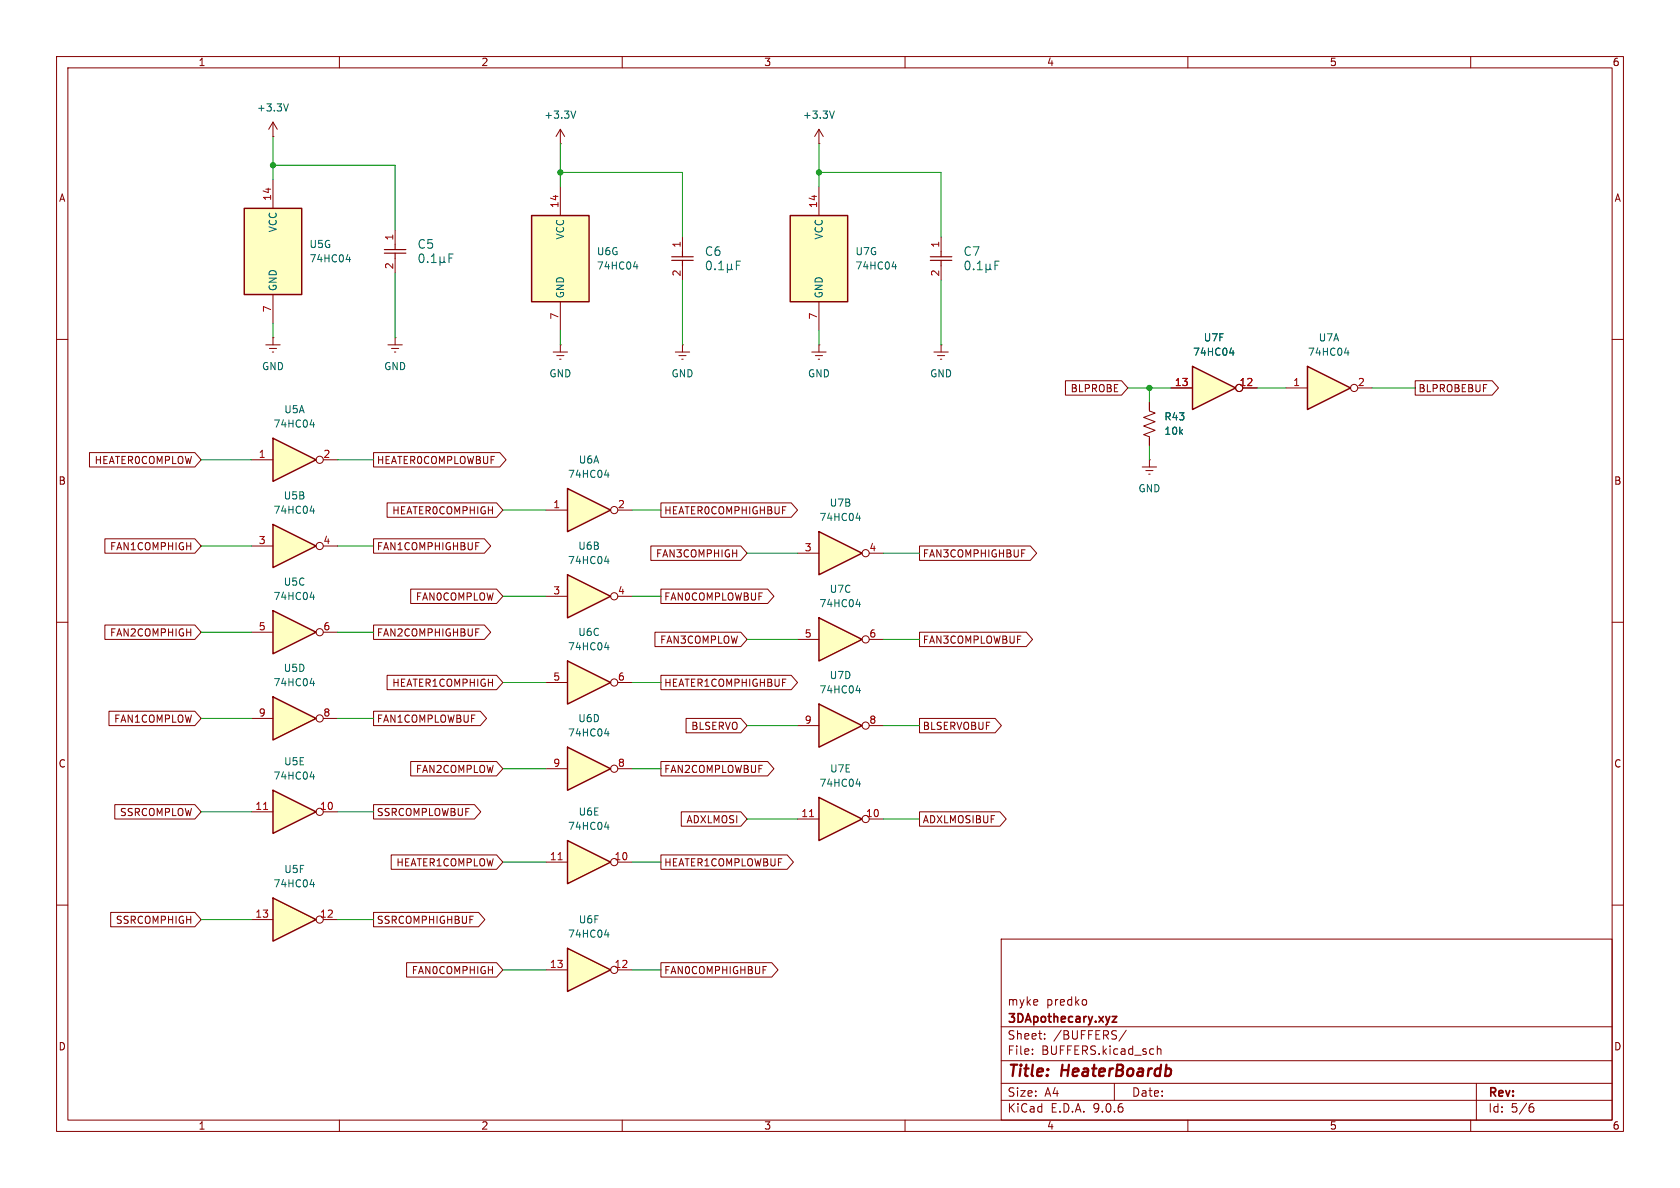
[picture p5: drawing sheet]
<svg xmlns="http://www.w3.org/2000/svg" width="297mm" height="210mm" viewBox="0 0 297 210" stroke-linecap="round" stroke-linejoin="round" font-family="sans-serif">
<g fill="none" stroke="#840000" stroke-width=".18">
<path d="M10 10h277v190h-277zM12 12h273v186h-273zM60 10v2M110 10v2M160 10v2M210 10v2M260 10v2M99.1 25.4h.1M99.1 22.9l-.8 1.2M99.1 22.9l.7 1.2M99.1 22.9v2.5M10 60h2"/>
<path d="M285 60h2M201.9 82.6h2.6M202.6 83.2h1.2M203.1 83.8h.2M203.2 81.3h.1M203.2 81.3v1.3M10 110h2M285 110h2M10 160h2M177 166h108v32h-108zM192 176.8l.1 .2v.4l-.1 .2M285 160h2"/>
<path d="M60 198v2M110 198v2M160 198v2M177 194.5h108M177 191.5h108M177 187.5h108M177 181.5h108M182.5 186.3v.1M182.5 185.5v.1M184.7 183.6v.1M184.7 182.8v.1M197 191.5v3"/>
<path d="M199.1 182.1l-1.3 2M204.6 184.9v1.5M204.6 185.5l.2-.1 .4 .1v.9M210 198v2M260 198v2M261 191.5v6.5M270.6 195.7h.4l.2 .3-.1 .5-.5 .1M271 195.1l-.4 .1"/>
</g>
<path d="M196.6 179.7h.8l-.8 1h.8" fill="none" stroke="#840000" stroke-width=".3"/>
<path d="M101.8 19.6l-.4 1.3" fill="none" stroke="#006464" stroke-width=".18"/>
<path d="M231.1 64.8l7.7 3.8-7.7 3.8z" fill="#ffffc2"/>
<path d="M231.1 64.8l7.7 3.8-7.7 3.8z" fill="none" stroke="#840000" stroke-width=".25"/>
<g fill="none" stroke="#840000" stroke-width=".18">
<path d="M227.3 68.6h3.8M240 68.6h2.6"/>
<circle cx="239.4" cy="68.6" r=".63"/>
</g>
<path d="M237.7 62.4h.8M238.3 62v.8" fill="none" stroke="#006464" stroke-width=".18"/>
<path d="M210.8 64.8l7.6 3.8-7.6 3.8z" fill="#ffffc2"/>
<path d="M210.8 64.8l7.6 3.8-7.6 3.8z" fill="none" stroke="#840000" stroke-width=".25"/>
<g fill="none" stroke="#840000" stroke-width=".18">
<path d="M207 68.6h3.8M219.7 68.6h2.5"/>
<circle cx="219.1" cy="68.6" r=".63"/>
</g>
<path d="M217.4 62.4h.8M218 62v.8" fill="none" stroke="#006464" stroke-width=".18"/>
<path d="M100.3 116.8l7.6 3.9-7.6 3.8z" fill="#ffffc2"/>
<path d="M100.3 116.8l7.6 3.9-7.6 3.8z" fill="none" stroke="#840000" stroke-width=".25"/>
<g fill="none" stroke="#840000" stroke-width=".18">
<path d="M96.5 120.7h3.8M109.2 120.7h2.6"/>
<circle cx="108.6" cy="120.6" r=".63"/>
</g>
<path d="M106.9 114.5h.8M107.5 114v.9" fill="none" stroke="#006464" stroke-width=".18"/>
<path d="M100.3 132.1l7.6 3.8-7.6 3.8z" fill="#ffffc2"/>
<path d="M100.3 132.1l7.6 3.8-7.6 3.8z" fill="none" stroke="#840000" stroke-width=".25"/>
<g fill="none" stroke="#840000" stroke-width=".18">
<path d="M96.5 135.9h3.8M109.2 135.9h2.6"/>
<circle cx="108.6" cy="135.9" r=".63"/>
</g>
<path d="M106.9 129.7h.8M107.5 129.3v.8" fill="none" stroke="#006464" stroke-width=".18"/>
<path d="M100.3 101.6l7.6 3.8-7.6 3.8z" fill="#ffffc2"/>
<path d="M100.3 101.6l7.6 3.8-7.6 3.8z" fill="none" stroke="#840000" stroke-width=".25"/>
<g fill="none" stroke="#840000" stroke-width=".18">
<path d="M96.5 105.4h3.8M109.2 105.4h2.6"/>
<circle cx="108.6" cy="105.4" r=".63"/>
</g>
<path d="M106.9 99.2h.8M107.5 98.8v.8" fill="none" stroke="#006464" stroke-width=".18"/>
<path d="M144.8 109.2l7.6 3.8-7.6 3.8z" fill="#ffffc2"/>
<path d="M144.8 109.2l7.6 3.8-7.6 3.8z" fill="none" stroke="#840000" stroke-width=".25"/>
<g fill="none" stroke="#840000" stroke-width=".18">
<path d="M141 113h3.8M153.7 113h2.5"/>
<circle cx="153" cy="113" r=".63"/>
</g>
<path d="M151.3 106.8h.8M151.9 106.4v.9" fill="none" stroke="#006464" stroke-width=".18"/>
<path d="M144.8 124.5l7.6 3.8-7.6 3.8z" fill="#ffffc2"/>
<path d="M144.8 124.5l7.6 3.8-7.6 3.8z" fill="none" stroke="#840000" stroke-width=".25"/>
<g fill="none" stroke="#840000" stroke-width=".18">
<path d="M141 128.3h3.8M153.7 128.3h2.5"/>
<circle cx="153" cy="128.3" r=".63"/>
</g>
<path d="M151.3 122.1h.8M151.9 121.7v.8" fill="none" stroke="#006464" stroke-width=".18"/>
<path d="M144.8 141l7.6 3.8-7.6 3.8z" fill="#ffffc2"/>
<path d="M144.8 141l7.6 3.8-7.6 3.8z" fill="none" stroke="#840000" stroke-width=".25"/>
<g fill="none" stroke="#840000" stroke-width=".18">
<path d="M141 144.8h3.8M153.7 144.8h2.5"/>
<circle cx="153" cy="144.8" r=".63"/>
</g>
<path d="M143.1 144.4h.7" fill="none" stroke="#a90000" stroke-width=".18"/>
<path d="M151.3 138.6h.8M151.9 138.2v.8" fill="none" stroke="#006464" stroke-width=".18"/>
<path d="M100.3 148.6l7.6 3.8-7.6 3.8z" fill="#ffffc2"/>
<path d="M100.3 148.6l7.6 3.8-7.6 3.8z" fill="none" stroke="#840000" stroke-width=".25"/>
<g fill="none" stroke="#840000" stroke-width=".18">
<path d="M69.8 40.6v2.6M69.8 45.7v2.6M96.5 152.4h3.8M109.2 152.4h2.6"/>
<circle cx="108.6" cy="152.4" r=".63"/>
</g>
<path d="M98.7 152h.7" fill="none" stroke="#a90000" stroke-width=".18"/>
<path d="M74.4 44.9a.95 .95 0 0 0 0 1.5 .83 .83 0 0 0 .6-.6 .83 .83 0 0 0-.3-.8l-.1-.1M75.6 46.3v.1M76.3 46.4h.8M76.3 45.3l.4-.4v1.5M77.8 46.2l.2 .2h.3l.2-.2M77.8 45.4v1.5M78.5 46.2l.2 .2M78.5 45.4v.8M79.4 45.6h.5M80.1 44.9h-.7v1.5M106.9 146.2h.8M107.5 145.8v.8" fill="none" stroke="#006464" stroke-width=".18"/>
<path d="M67.9 44.1h3.9M67.9 44.8h3.9M69.8 43.2v.9M69.8 44.8v.9" fill="none" stroke="#840000" stroke-width=".2"/>
<path d="M43.2 36.8h10.1v15.3h-10.1z" fill="#ffffc2"/>
<path d="M43.2 36.8h10.1v15.3h-10.1z" fill="none" stroke="#840000" stroke-width=".25"/>
<path d="M48.3 24.1h.1M48.3 21.6v2.5M48.3 31.8v5M48.3 21.6l-.8 1.3M48.3 21.6l.7 1.3M48.3 52.1v5.1" fill="none" stroke="#840000" stroke-width=".18"/>
<path d="M51 18.4l-.4 1.2M61.2 45.9h.8M61.8 45.5v.8" fill="none" stroke="#006464" stroke-width=".18"/>
<path d="M100.3 167.6l7.6 3.9-7.6 3.8z" fill="#ffffc2"/>
<path d="M100.3 167.6l7.6 3.9-7.6 3.8z" fill="none" stroke="#840000" stroke-width=".25"/>
<g fill="none" stroke="#840000" stroke-width=".18">
<path d="M96.5 171.5h3.8M109.2 171.5h2.6"/>
<circle cx="108.6" cy="171.4" r=".63"/>
</g>
<path d="M106.9 165.3h.8M107.5 164.8v.9" fill="none" stroke="#006464" stroke-width=".18"/>
<path d="M48.3 92.7l7.6 3.8-7.6 3.8z" fill="#ffffc2"/>
<path d="M48.3 92.7l7.6 3.8-7.6 3.8z" fill="none" stroke="#840000" stroke-width=".25"/>
<g fill="none" stroke="#840000" stroke-width=".18">
<path d="M48.3 59.7h.1M48.3 59.7v1.3M69.8 59.7h.1M69.8 59.7v1.3M47 61h2.5M47.6 61.6h1.3M48.1 62.2h.3M68.6 61h2.5M69.2 61.6h1.3M69.7 62.2h.3M44.4 96.5h3.9M57.1 96.5h2.6"/>
<circle cx="56.5" cy="96.5" r=".63"/>
</g>
<path d="M54.8 90.3h.8M55.4 89.9v.8" fill="none" stroke="#006464" stroke-width=".18"/>
<path d="M48.3 77.5l7.6 3.8-7.6 3.8z" fill="#ffffc2"/>
<path d="M48.3 77.5l7.6 3.8-7.6 3.8z" fill="none" stroke="#840000" stroke-width=".25"/>
<g fill="none" stroke="#840000" stroke-width=".18">
<path d="M120.6 41.9v2.6M120.6 47v2.5M97.8 62.2h2.5M98.4 62.9h1.3M98.9 63.5h.3M99.1 61h.1M99.1 61v1.2M44.4 81.3h3.9M57.1 81.3h2.6"/>
<circle cx="56.5" cy="81.3" r=".63"/>
</g>
<path d="M125.2 46.2a.95 .95 0 0 0 0 1.5 .83 .83 0 0 0 .6-.6 .83 .83 0 0 0-.3-.9h-.1M126.4 47.5v.2M127.1 47.7h.8M127.1 46.6l.4-.4v1.5M128.6 47.5l.2 .2h.3l.2-.2M128.6 46.7v1.5M129.3 47.5l.2 .2M129.3 46.7v.8M130.2 46.9h.5M130.9 46.2h-.7v1.5M54.8 75.1h.8M55.4 74.7v.8" fill="none" stroke="#006464" stroke-width=".18"/>
<path d="M118.7 45.4h3.9M118.7 46h3.9M120.6 44.5v.9M120.6 46v1" fill="none" stroke="#840000" stroke-width=".2"/>
<path d="M94 38.1h10.1v15.2h-10.1z" fill="#ffffc2"/>
<path d="M94 38.1h10.1v15.2h-10.1z" fill="none" stroke="#840000" stroke-width=".25"/>
<path d="M99.1 33v5.1M99.1 53.3v5.1M119.4 62.2h2.5M120 62.9h1.3M120.5 63.5h.3M120.6 61h.1M120.6 61v1.2" fill="none" stroke="#840000" stroke-width=".18"/>
<path d="M112 47.1h.8M112.6 46.7v.9" fill="none" stroke="#006464" stroke-width=".18"/>
<path d="M100.3 86.4l7.6 3.8-7.6 3.8z" fill="#ffffc2"/>
<path d="M100.3 86.4l7.6 3.8-7.6 3.8z" fill="none" stroke="#840000" stroke-width=".25"/>
<g fill="none" stroke="#840000" stroke-width=".18">
<path d="M96.5 90.2h3.8M109.2 90.2h2.6"/>
<circle cx="108.6" cy="90.2" r=".63"/>
</g>
<path d="M106.9 84h.8M107.5 83.6v.8" fill="none" stroke="#006464" stroke-width=".18"/>
<path d="M48.3 158.8l7.6 3.8-7.6 3.8z" fill="#ffffc2"/>
<path d="M48.3 158.8l7.6 3.8-7.6 3.8z" fill="none" stroke="#840000" stroke-width=".25"/>
<g fill="none" stroke="#840000" stroke-width=".18">
<path d="M44.4 162.6h3.9M57.1 162.6h2.6"/>
<circle cx="56.5" cy="162.6" r=".63"/>
</g>
<path d="M54.8 156.4h.8M55.4 155.9v.9" fill="none" stroke="#006464" stroke-width=".18"/>
<path d="M48.3 139.7l7.6 3.8-7.6 3.8z" fill="#ffffc2"/>
<path d="M48.3 139.7l7.6 3.8-7.6 3.8z" fill="none" stroke="#840000" stroke-width=".25"/>
<g fill="none" stroke="#840000" stroke-width=".18">
<path d="M44.4 143.5h3.9M57.1 143.5h2.6"/>
<circle cx="56.5" cy="143.5" r=".63"/>
</g>
<path d="M46.6 143.1h.7" fill="none" stroke="#a90000" stroke-width=".18"/>
<path d="M54.8 137.3h.8M55.4 136.9v.8" fill="none" stroke="#006464" stroke-width=".18"/>
<path d="M48.3 108l7.6 3.8-7.6 3.8z" fill="#ffffc2"/>
<path d="M48.3 108l7.6 3.8-7.6 3.8z" fill="none" stroke="#840000" stroke-width=".25"/>
<g fill="none" stroke="#840000" stroke-width=".18">
<path d="M44.4 111.8h3.9M57.1 111.8h2.6"/>
<circle cx="56.5" cy="111.8" r=".63"/>
</g>
<path d="M54.8 105.6h.8M55.4 105.1v.9" fill="none" stroke="#006464" stroke-width=".18"/>
<path d="M48.3 123.2l7.6 3.8-7.6 3.8z" fill="#ffffc2"/>
<path d="M48.3 123.2l7.6 3.8-7.6 3.8z" fill="none" stroke="#840000" stroke-width=".25"/>
<g fill="none" stroke="#840000" stroke-width=".18">
<path d="M166.4 41.9v2.6M166.4 47v2.5M143.5 62.2h2.5M144.1 62.9h1.3M144.7 63.5h.2M144.8 61h.1M144.8 61v1.2M44.4 127h3.9M57.1 127h2.6"/>
<circle cx="56.5" cy="127" r=".63"/>
</g>
<path d="M171 46.2a.95 .95 0 0 0 0 1.5 .83 .83 0 0 0 .6-.6 .83 .83 0 0 0-.3-.9h-.2M172.1 47.5v.2M172.8 47.7h.9M172.8 46.6l.4-.4v1.5M174.3 47.5l.2 .2h.3l.2-.2M174.3 46.7v1.5M175 47.5l.2 .2M175 46.7v.8M175.9 46.9h.5M176.6 46.2h-.7v1.5M54.8 120.8h.8M55.4 120.4v.8" fill="none" stroke="#006464" stroke-width=".18"/>
<path d="M164.5 45.4h3.8M164.5 46h3.8M166.4 44.5v.9M166.4 46v1" fill="none" stroke="#840000" stroke-width=".2"/>
<path d="M144.8 94l7.6 3.8-7.6 3.8z" fill="#ffffc2"/>
<path d="M144.8 94l7.6 3.8-7.6 3.8z" fill="none" stroke="#840000" stroke-width=".25"/>
<g fill="none" stroke="#840000" stroke-width=".18">
<path d="M144.8 25.4h.1M144.8 22.9l-.8 1.2M144.8 22.9l.7 1.2M144.8 22.9v2.5M165.1 62.2h2.5M165.7 62.9h1.3M166.2 63.5h.3M166.4 61h.1M166.4 61v1.2M203.2 71.1v1.5l1 .4-2 .8 2 .7-2 .8 2 .8-2 .7 1 .4v1.5M141 97.8h3.8M153.7 97.8h2.5"/>
<circle cx="153" cy="97.8" r=".63"/>
</g>
<path d="M147.5 19.6l-.4 1.3M151.3 91.6h.8M151.9 91.2v.8" fill="none" stroke="#006464" stroke-width=".18"/>
<path d="M139.7 38.1h10.2v15.2h-10.2z" fill="#ffffc2"/>
<path d="M139.7 38.1h10.2v15.2h-10.2z" fill="none" stroke="#840000" stroke-width=".25"/>
<g fill="none" stroke="#840000" stroke-width=".18">
<path d="M144.8 33v5.1M144.8 53.3v5.1M188.4 67.3h9.9l1.1 1.3-1.1 1.3h-9.9zM203.2 71.1v1.3M203.2 77.5v1.2M207 68.6h3.8M219.7 68.6h2.5M250.2 67.3h13.6l1.1 1.3-1.1 1.3h-13.6zM15.8 80h18.6l1.2 1.3-1.2 1.3h-18.6zM18.5 95.2h15.9l1.2 1.3-1.2 1.3h-15.9zM66 95.2h19.6l1.1 1.3-1.1 1.3h-19.6zM66 80h22.4l1.1 1.3-1.1 1.3h-22.4z"/>
<path d="M68.4 88.9h19.4l1.1 1.3-1.1 1.2h-19.4zM115.1 96.5h15.9l1.1 1.3-1.1 1.3h-15.9zM116.8 88.9h23.1l1.1 1.3-1.1 1.2h-23.1zM162.6 96.5h19.6l1.1 1.3-1.1 1.3h-19.6zM18.5 110.5h15.9l1.2 1.3-1.2 1.2h-15.9zM66 110.5h19.6l1.1 1.3-1.1 1.2h-19.6zM68.4 119.4h19.4l1.1 1.3-1.1 1.2h-19.4zM72.6 104.1h15.2l1.1 1.3-1.1 1.3h-15.2zM115.8 111.8h15.2l1.1 1.2-1.1 1.3h-15.2zM116.8 119.4h23.1l1.1 1.3-1.1 1.2h-23.1zM116.8 104.1h18.9l1.1 1.3-1.1 1.3h-18.9zM162.6 111.8h18.8l1.1 1.2-1.1 1.3h-18.8z"/>
<path d="M19.3 125.7h15.1l1.2 1.3-1.2 1.3h-15.1zM66 125.7h18.9l1.1 1.3-1.1 1.3h-18.9zM72.6 134.6h15.2l1.1 1.3-1.1 1.3h-15.2zM116.8 134.6h18.9l1.1 1.3-1.1 1.3h-18.9zM121.3 127h9.7l1.1 1.3-1.1 1.2h-9.7zM162.6 127h13.3l1.1 1.3-1.1 1.2h-13.3zM20.3 142.2h14.1l1.2 1.3-1.2 1.3h-14.1zM66 142.2h17.9l1.1 1.3-1.1 1.3h-17.9zM69.2 151.1h18.6l1.1 1.3-1.1 1.3h-18.6zM116.8 151.1h22.4l1.1 1.3-1.1 1.3h-22.4zM120.4 143.5h10.6l1.1 1.3-1.1 1.3h-10.6zM162.6 143.5h14.2l1.1 1.3-1.1 1.3h-14.2z"/>
<path d="M19.6 161.3h14.8l1.2 1.3-1.2 1.2h-14.8zM66 161.3h18.6l1.1 1.3-1.1 1.2h-18.6zM71.9 170.2h15.9l1.1 1.3-1.1 1.2h-15.9zM116.8 170.2h19.6l1.1 1.3-1.1 1.2h-19.6z"/>
<circle cx="219.1" cy="68.6" r=".63"/>
</g>
<path d="M157.7 47.1h.8M158.3 46.7v.9M217.4 62.4h.8M218 62v.8" fill="none" stroke="#006464" stroke-width=".18"/>
<g fill="none" stroke="#009600" stroke-width=".18">
<path d="M48.3 24.1v7.7M48.3 29.2h21.5v11.4M99.1 30.5h21.5v11.4M99.1 25.4v7.6M144.8 25.4v7.6M144.8 30.5h21.6v11.4M48.3 57.2v2.5M69.8 48.3v11.4M99.1 58.4v2.6M120.6 49.5v11.5M144.8 58.4v2.6M166.4 49.5v11.5"/>
<path d="M199.4 68.6h7.6M203.2 68.6v2.5M203.2 78.7v2.6M222.2 68.6h5.1M242.6 68.6h7.6M35.6 96.5h8.8M35.6 81.3h8.8M59.7 96.5h6.3M59.7 81.3h6.3M88.9 90.2h7.6M111.8 90.2h5M132.1 97.8h8.9"/>
<path d="M156.2 97.8h6.4M35.6 111.8h8.8M59.7 111.8h6.3M88.9 105.4h7.6M111.8 105.4h5M132.1 113h8.9M156.2 113h6.4M35.6 127h8.8M59.7 127h6.3M88.9 120.7h7.6M88.9 135.9h7.6M111.8 120.7h5"/>
<path d="M111.8 135.9h5M132.1 128.3h8.9M156.2 128.3h6.4M35.6 143.5h8.8M59.7 143.5h6.3M88.9 152.4h7.6M111.8 152.4h5M132.1 144.8h8.9M156.2 144.8h6.4M35.6 162.6h8.8M59.7 162.6h6.3M88.9 171.5h7.6"/>
<path d="M111.8 171.5h5"/>
</g>
<g fill="#009600" stroke="#009600" stroke-width=".18">
<circle cx="144.8" cy="30.5" r=".46"/>
<circle cx="203.2" cy="68.6" r=".46"/>
<circle cx="48.3" cy="29.2" r=".46"/>
<circle cx="99.1" cy="30.5" r=".46"/>
</g>
<g font-size="2.8" fill="#840000">
<text x="178" y="190.9">Title:</text>
<text x="187.7" y="190.9">HeaterBoardb</text>
</g>
<g font-size="2.1" fill="#006464">
<text x="73.7" y="44.2">C5</text>
<text x="124.5" y="45.4">C6</text>
<text x="170.2" y="45.4">C7</text>
</g>
<g font-size="2.1" fill="#840000">
<text x="178" y="178">myke</text>
<text x="184.9" y="178">predko</text>
<text x="178" y="184">Sheet:</text>
<text x="178" y="181.2">3DApothecary.xyz</text>
<text x="186.2" y="184">/BUFFERS/</text>
<text x="178" y="186.7">File:</text>
<text x="184.1" y="186.7">BUFFERS.kicad_sch</text>
<text x="178" y="196.9">KiCad</text>
<text x="178" y="194.1">Size:</text>
<text x="184.7" y="194.1">A4</text>
<text x="185.7" y="196.9">E.D.A.</text>
<text x="193.3" y="196.9">9.0.6</text>
<text x="200" y="194.1">Date:</text>
<text x="263" y="194.3">Rev:</text>
<text x="263" y="196.9">Id:</text>
<text x="267.1" y="196.9">5/6</text>
</g>
<g font-size="1.8" fill="#840000">
<text x="35" y="11.9">1</text>
<text x="85" y="11.9">2</text>
<text x="135" y="11.9">3</text>
<text x="185" y="11.9">4</text>
<text x="235" y="11.9">5</text>
<text x="285" y="11.9">6</text>
<text x="10.3" y="35.9">A</text>
<text x="285.3" y="35.9">A</text>
<text x="189.2" y="69.5">BLPROBE</text>
<text x="250.7" y="69.5">BLPROBEBUF</text>
<text x="16.6" y="82.2">HEATER0COMPLOW</text>
<text x="66.5" y="82.2">HEATER0COMPLOWBUF</text>
<text x="10.3" y="85.9">B</text>
<text x="285.3" y="85.9">B</text>
<text x="69.2" y="91.1">HEATER0COMPHIGH</text>
<text x="117.3" y="91.1">HEATER0COMPHIGHBUF</text>
<text x="19.3" y="97.5">FAN1COMPHIGH</text>
<text x="66.5" y="97.5">FAN1COMPHIGHBUF</text>
<text x="115.9" y="98.8">FAN3COMPHIGH</text>
<text x="163" y="98.8">FAN3COMPHIGHBUF</text>
<text x="73.4" y="106.4">FAN0COMPLOW</text>
<text x="117.3" y="106.4">FAN0COMPLOWBUF</text>
<text x="19.3" y="112.7">FAN2COMPHIGH</text>
<text x="66.5" y="112.7">FAN2COMPHIGHBUF</text>
<text x="116.6" y="114">FAN3COMPLOW</text>
<text x="163" y="114">FAN3COMPLOWBUF</text>
<text x="69.2" y="121.6">HEATER1COMPHIGH</text>
<text x="117.3" y="121.6">HEATER1COMPHIGHBUF</text>
<text x="20.1" y="128">FAN1COMPLOW</text>
<text x="66.5" y="128">FAN1COMPLOWBUF</text>
<text x="122.1" y="129.2">BLSERVO</text>
<text x="163" y="129.2">BLSERVOBUF</text>
<text x="10.3" y="135.9">C</text>
<text x="73.4" y="136.9">FAN2COMPLOW</text>
<text x="117.3" y="136.9">FAN2COMPLOWBUF</text>
<text x="285.3" y="135.9">C</text>
<text x="21.1" y="144.5">SSRCOMPLOW</text>
<text x="66.5" y="144.5">SSRCOMPLOWBUF</text>
<text x="121.3" y="145.7">ADXLMOSI</text>
<text x="163" y="145.7">ADXLMOSIBUF</text>
<text x="70" y="153.4">HEATER1COMPLOW</text>
<text x="117.3" y="153.4">HEATER1COMPLOWBUF</text>
<text x="20.4" y="163.5">SSRCOMPHIGH</text>
<text x="66.5" y="163.5">SSRCOMPHIGHBUF</text>
<text x="72.7" y="172.4">FAN0COMPHIGH</text>
<text x="117.3" y="172.4">FAN0COMPHIGHBUF</text>
<text x="10.3" y="185.9">D</text>
<text x="285.3" y="185.9">D</text>
<text x="35" y="199.9">1</text>
<text x="85" y="199.9">2</text>
<text x="135" y="199.9">3</text>
<text x="185" y="199.9">4</text>
<text x="235" y="199.9">5</text>
<text x="285" y="199.9">6</text>
</g>
<g font-size="1.8" fill="#006464">
<text x="45.3" y="19.9">+3.3V</text>
<text x="96.1" y="21.2">+3.3V</text>
<text x="141.8" y="21.2">+3.3V</text>
<text x="49.1" y="41.2" transform="rotate(-90 49.1 41.2)">VCC</text>
<text x="54.6" y="46.6">74HC04</text>
<text x="54.6" y="44">U5G</text>
<text x="99.9" y="42.4" transform="rotate(-90 99.9 42.4)">VCC</text>
<text x="105.4" y="47.9">74HC04</text>
<text x="105.4" y="45.3">U6G</text>
<text x="145.6" y="42.4" transform="rotate(-90 145.6 42.4)">VCC</text>
<text x="151.1" y="47.9">74HC04</text>
<text x="151.1" y="45.3">U7G</text>
<text x="49.1" y="51.6" transform="rotate(-90 49.1 51.6)">GND</text>
<text x="99.9" y="52.8" transform="rotate(-90 99.9 52.8)">GND</text>
<text x="145.6" y="52.8" transform="rotate(-90 145.6 52.8)">GND</text>
<text x="46.2" y="65.6">GND</text>
<text x="67.8" y="65.6">GND</text>
<text x="210.8" y="63.1">74HC04</text>
<text x="212.7" y="60.6">U7F</text>
<text x="231.1" y="63.1">74HC04</text>
<text x="233" y="60.6">U7A</text>
<text x="97" y="66.9">GND</text>
<text x="118.6" y="66.9">GND</text>
<text x="142.7" y="66.9">GND</text>
<text x="164.3" y="66.9">GND</text>
<text x="48.2" y="75.8">74HC04</text>
<text x="50.2" y="73.3">U5A</text>
<text x="205.7" y="77.1">10k</text>
<text x="205.7" y="74.5">R43</text>
<text x="102.2" y="82.1">U6A</text>
<text x="50.1" y="88.5">U5B</text>
<text x="100.3" y="84.7">74HC04</text>
<text x="146.6" y="89.8">U7B</text>
<text x="201.2" y="87.2">GND</text>
<text x="48.2" y="91">74HC04</text>
<text x="144.8" y="92.3">74HC04</text>
<text x="100.3" y="99.9">74HC04</text>
<text x="102.1" y="97.4">U6B</text>
<text x="48.2" y="106.3">74HC04</text>
<text x="50.1" y="103.7">U5C</text>
<text x="144.8" y="107.5">74HC04</text>
<text x="146.6" y="105">U7C</text>
<text x="102.1" y="112.6">U6C</text>
<text x="50.1" y="119">U5D</text>
<text x="100.3" y="115.2">74HC04</text>
<text x="48.2" y="121.5">74HC04</text>
<text x="144.8" y="122.8">74HC04</text>
<text x="146.6" y="120.2">U7D</text>
<text x="100.3" y="130.4">74HC04</text>
<text x="102.1" y="127.9">U6D</text>
<text x="50.1" y="135.5">U5E</text>
<text x="146.6" y="136.8">U7E</text>
<text x="48.2" y="138">74HC04</text>
<text x="144.8" y="139.3">74HC04</text>
<text x="100.3" y="146.9">74HC04</text>
<text x="102.2" y="144.4">U6E</text>
<text x="50.2" y="154.5">U5F</text>
<text x="48.2" y="157.1">74HC04</text>
<text x="100.3" y="166">74HC04</text>
<text x="102.2" y="163.4">U6F</text>
</g>
<g font-size="1.8" fill="#a90000">
<text x="48" y="35.6" transform="rotate(-90 48 35.6)">14</text>
<text x="98.8" y="36.9" transform="rotate(-90 98.8 36.9)">14</text>
<text x="144.5" y="36.9" transform="rotate(-90 144.5 36.9)">14</text>
<text x="69.6" y="47.7" transform="rotate(-90 69.6 47.7)">2</text>
<text x="69.6" y="42.6" transform="rotate(-90 69.6 42.6)">1</text>
<text x="120.4" y="43.9" transform="rotate(-90 120.4 43.9)">1</text>
<text x="166.1" y="43.9" transform="rotate(-90 166.1 43.9)">1</text>
<text x="120.4" y="49" transform="rotate(-90 120.4 49)">2</text>
<text x="166.1" y="49" transform="rotate(-90 166.1 49)">2</text>
<text x="48" y="55.3" transform="rotate(-90 48 55.3)">7</text>
<text x="98.8" y="56.6" transform="rotate(-90 98.8 56.6)">7</text>
<text x="144.5" y="56.6" transform="rotate(-90 144.5 56.6)">7</text>
<text x="207.6" y="68.3">13</text>
<text x="219" y="68.3">12</text>
<text x="228.5" y="68.3">1</text>
<text x="240" y="68.3">2</text>
<text x="45.6" y="81">1</text>
<text x="57.1" y="81">2</text>
<text x="97.7" y="89.9">1</text>
<text x="109.1" y="89.9">2</text>
<text x="45.6" y="96.3">3</text>
<text x="57.1" y="96.3">4</text>
<text x="142.2" y="97.5">3</text>
<text x="153.6" y="97.5">4</text>
<text x="97.7" y="105.2">3</text>
<text x="109.1" y="105.2">4</text>
<text x="45.6" y="111.5">5</text>
<text x="57.1" y="111.5">6</text>
<text x="142.2" y="112.8">5</text>
<text x="153.6" y="112.8">6</text>
<text x="97.7" y="120.4">5</text>
<text x="109.1" y="120.4">6</text>
<text x="45.6" y="126.7">9</text>
<text x="57.1" y="126.7">8</text>
<text x="142.2" y="128">9</text>
<text x="153.6" y="128">8</text>
<text x="97.7" y="135.6">9</text>
<text x="109.1" y="135.6">8</text>
<text x="45" y="143.3">11</text>
<text x="56.5" y="143.3">10</text>
<text x="141.6" y="144.5">11</text>
<text x="153" y="144.5">10</text>
<text x="97.1" y="152.1">11</text>
<text x="108.5" y="152.1">10</text>
<text x="45" y="162.3">13</text>
<text x="56.5" y="162.3">12</text>
<text x="97.1" y="171.2">13</text>
<text x="108.5" y="171.2">12</text>
</g>
</svg>
